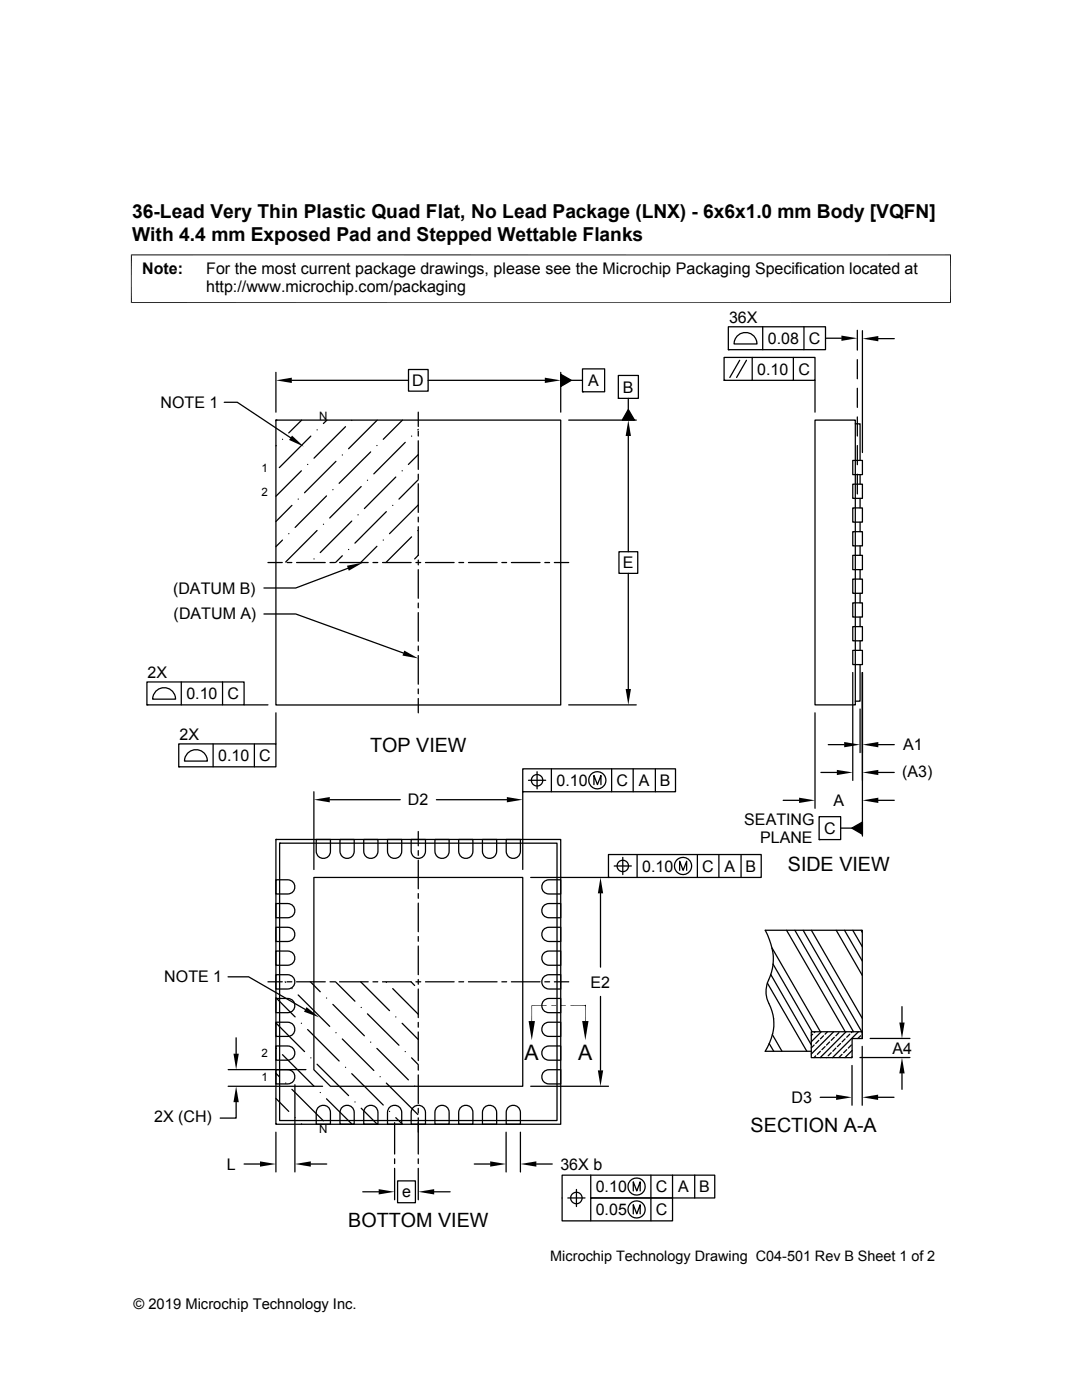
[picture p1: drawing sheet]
<svg xmlns="http://www.w3.org/2000/svg" width="216mm" height="279mm" viewBox="0 0 216 279" stroke-linecap="round" stroke-linejoin="round" font-family="sans-serif">
<g fill="none" stroke="#000" stroke-width=".25">
<path d="M55.1 74.3v8M58.2 75.9h23.3M81.5 73.7h3.9v4.4h-3.9zM85.4 75.9h23.3M111.9 74.7l2.1 1.2-2.1 1.2zM111.9 74.3v8M114 75.9h2.2M116.2 73.6h4.4v4.6h-4.4zM116.2 78.2h.1M123.4 74.9h4v4.6h-4zM123.4 79.5h.1M125.4 79.5v2.2"/>
<path d="M144.5 71.3h18.1v4.6h-18.1zM144.5 75.9h.1M145.3 65.2h19.4v4.6h-19.4zM145.3 69.8h.1M147.2 66.9a2.28 2.28 0 0 1 2.5-.3 2.28 2.28 0 0 1 1.3 2h-4.5l.3-1.1zM147.6 71.9l-2 3.4M148.9 71.9l-1.9 3.4M150.1 71.3v4.6M152.2 65.2v4.6M158.3 71.3v4.6M160.4 65.2v4.6M162.6 75.9v6.4"/>
<path d="M164.7 67.5h3.2M171.1 65.9v4M171.1 71.8v3.8M171.1 77.5v3.8M172.1 66v24.3M175.3 67.6h3.1M44.7 80.3h2.6l10.7 7.1M55.1 83.8h56.8v56.9h-56.8zM55.1 83.8h.1M55.1 88.9v.1M55.2 83.8l-.1 .2M56.4 87.7h.1"/>
<path d="M59.5 99.6h.1M60.1 94l-5 5M60.2 83.8l-2.6 2.6M61.4 92.7h.1M62 87l-6.3 6.3M63.3 85.8h.1M65.2 99l-6.3 6.3M65.2 83.8l-.7 .7M66.4 97.7h.1M67 92.1l-6.2 6.2M68.3 90.8h.1M68.9 85.2l-6.2 6.2"/>
<path d="M70.2 83.9h.1M72.1 97.1l-6.3 6.3M73.3 95.8h.1M74 90.2l-6.3 6.3M75.2 88.9h.1M75.3 83.8l-5.7 5.8M79 95.2l-6.3 6.3M80.2 94h.1M80.3 83.8l-3.8 3.9M80.9 88.3l-6.3 6.3M82.1 87h.1M83.5 82.3v2.8"/>
<path d="M83.5 86.1v.9M83.5 88v5.7M83.5 94.6v1M83.5 96.5v5.8M83.5 90.7l-2 2M83.5 95.7l-3.9 3.9M83.5 85.7l-.1 .1M113.5 83.8h13.5M125.4 87v23.1M125.4 81.7l1.2 2.1h-2.4zM162.6 83.8h8.1v56.9h-8.1zM170.2 96.6h1.9v2.9h-1.9z"/>
<path d="M170.2 91.9h1.9v2.8h-1.9zM170.7 84.6h.9v7.3M171.1 83.2v3.8M171.1 88.9v3.8M171.1 94.6v4M171.6 94.7v1.9M171.6 99.5v1.9M53.5 112.3h2.8M56.4 107.8l-1.3 1.3M57.3 112.3h.9M57.6 106.5h.1M58.3 100.9l-3.2 3.2"/>
<path d="M59.2 112.3h5.7M62.7 111.5h.1M63.3 105.9l-6.3 6.3M64.5 104.6h.1M65.8 112.3h1M67.8 112.3h5.7M68.3 110.9l-1.3 1.4M69.4 113.4l-10.4 3.9h-6.3M69.6 109.7h.1M70.2 104l-6.3 6.3M71.4 102.7h.1M74.4 112.3h1"/>
<path d="M75.2 109l-3.2 3.3M76.3 112.3h5.7M76.5 107.8h.1M77.1 102.1l-6.3 6.3M78.4 100.9h.1M82.1 107.1l-5.1 5.2M83 112.3h.9M83.4 105.9h.1M83.5 103.2v1M83.5 105.1v5.7M83.5 111.8v.9M83.5 113.7v5.7"/>
<path d="M83.5 100.8l-5.8 5.7M83.5 110.8l-.8 .7M84.9 112.3h5.7M91.6 112.3h.9M93.5 112.3h5.7M100.1 112.3h1M102 112.3h5.8M108.7 112.3h1M110.6 112.3h2.9M123.5 110.1h3.8v4.3h-3.8zM125.4 114.4v23.1M170.2 115.6h1.9v2.8h-1.9z"/>
<path d="M170.2 110.8h1.9v2.9h-1.9zM170.2 106.1h1.9v2.8h-1.9zM170.2 101.4h1.9v2.8h-1.9zM171.6 104.2v1.9M171.6 108.9v1.9M171.6 113.7v1.9M171.6 118.4v1.9M29.3 136.1h19.4v4.6h-19.4zM31.3 137.8a2.28 2.28 0 0 1 2.4-.4 2.28 2.28 0 0 1 1.3 2.1h-4.5l.3-1.2zM36.2 136.1v4.6M44.4 136.1v4.6M52.7 122.5h6.3l21.5 7.8"/>
<path d="M83.5 120.4v.9M83.5 122.3v5.7M83.5 128.9v1M83.5 130.8v5.7M83.5 137.5v1M83.5 139.4v2.9M170.2 129.8h1.9v2.8h-1.9zM170.2 125.1h1.9v2.8h-1.9zM170.2 120.3h1.9v2.8h-1.9zM170.2 134.2v21.5M171.6 132.6v7.3h-.9M171.6 123.1v2"/>
<path d="M171.6 127.9v1.9M172.1 134.2v32.7M29.3 140.7h.1M35.7 148.5h19.4v4.5h-19.4zM35.7 153h.1M37.6 150.2a2.28 2.28 0 0 1 2.4-.4 2.28 2.28 0 0 1 1.4 2.1h-4.6l.3-1.2zM42.5 148.5v4.5M48.7 140.7h4.8M50.8 148.5v4.5M55.1 142.3v6.2M62.6 158v15.5M65.8 159.6h14.1"/>
<path d="M87.1 159.6h14M104.3 153.4h30.5v4.6h-30.5zM104.3 158h.1M104.3 158v15.5M105.5 155.7h3.4M107.2 154v3.4M110 153.4v4.6M113.5 140.7h13.5M118.5 156.6v-1.8l.7 1.8 .7-1.8v1.8M122 153.4v4.6M126.3 153.4v4.6M130.8 153.4v4.6"/>
<path d="M156.3 159.7h3.1M162.6 142.3v19M163.8 154.2h3.2M165.3 148.6h3.1M171.6 141.5v8.7M175.3 148.6h3.1M175.3 154.2h3.1M175.3 159.7h3.1M55.1 167.5h56.8v56.9h-56.8zM55.1 167.5h.1M55.1 175.6h2.3a1.42 1.42 0 0 1 1.4 1.4 1.42 1.42 0 0 1-1.4 1.4h-2.3zM55.8 168.3h55.3v55.3h-55.3z"/>
<path d="M55.8 168.3h.1M62.6 175.1h41.7v41.7h-38.4l-3.3-3.3zM63.1 167.5h2.8v2.4a1.42 1.42 0 0 1-1.4 1.4 1.42 1.42 0 0 1-1.4-1.4zM67.8 167.5h2.9v2.4a1.42 1.42 0 0 1-1.4 1.4 1.42 1.42 0 0 1-1.5-1.4zM72.6 167.5h2.8v2.4a1.42 1.42 0 0 1-1.4 1.4 1.42 1.42 0 0 1-1.4-1.4zM77.3 167.5h2.9v2.4a1.42 1.42 0 0 1-1.5 1.4 1.42 1.42 0 0 1-1.4-1.4zM82 167.5h2.9v2.4a1.43 1.43 0 0 1-1.4 1.4 1.43 1.43 0 0 1-1.5-1.4zM83.5 165.9v2.9M83.5 169.8v.9M83.5 171.7v5.7M83.5 178.3v1M86.8 167.5h2.8v2.4a1.42 1.42 0 0 1-1.4 1.4 1.42 1.42 0 0 1-1.4-1.4z"/>
<path d="M91.5 167.5h2.9v2.4a1.42 1.42 0 0 1-1.5 1.4 1.42 1.42 0 0 1-1.4-1.4zM96.3 167.5h2.8v2.4a1.42 1.42 0 0 1-1.4 1.4 1.42 1.42 0 0 1-1.4-1.4zM101 167.5h2.8v2.4a1.42 1.42 0 0 1-1.4 1.4 1.42 1.42 0 0 1-1.4-1.4zM105.9 175.1h15.5M108.5 176l.4-.3 .6-.1h2.4v2.8h-2.4a1.42 1.42 0 0 1-1.3-.8 1.42 1.42 0 0 1 .3-1.6zM119.8 178.3v14.7M121.4 170.5h30.5v4.6h-30.5zM121.4 175.1h.1M122.6 172.8h3.4M124.3 171.1v3.4M127.1 170.5v4.6M135.6 173.7v-1.8l.7 1.8 .7-1.8v1.8"/>
<path d="M139.1 170.5v4.6M143.4 170.5v4.6M147.9 170.5v4.6M163.4 163h4.3v4.6h-4.3zM163.4 167.6h.1M167.7 165.3h2.3M170 165.3l2.1-1.2v2.4zM45.5 194.9h4.1l11.3 6.6M53.5 195.9h2.8M55.1 199.1l3.8 3.8M55.1 180.3h2.3a1.42 1.42 0 0 1 1.4 1.4 1.42 1.42 0 0 1-1.4 1.5h-2.3zM55.1 185.1h2.3a1.42 1.42 0 0 1 1.4 1.4 1.42 1.42 0 0 1-1.4 1.4h-2.3z"/>
<path d="M55.1 189.8h2.3a1.42 1.42 0 0 1 1.4 1.4 1.42 1.42 0 0 1-1.4 1.4h-2.3zM55.1 194.5h2.3a1.43 1.43 0 0 1 1.4 1.5 1.43 1.43 0 0 1-1.4 1.4h-2.3zM55.1 199.3h2.3a1.42 1.42 0 0 1 1.4 1.4 1.42 1.42 0 0 1-1.4 1.4h-2.3zM56.9 195.9l.1 .1M57.3 195.9h.9M58.3 197.3h.1M59.2 195.9h5.7M59.5 198.6l6.3 6.2M61.9 195.9l2 2M65.2 199.2h.1M65.8 195.9h1M67 195.9l3.8 3.9"/>
<path d="M67.8 195.9h5.7M72 195.9l5.7 5.8M74.4 195.9h1M76.3 195.9h5.7M77.1 196h.1M78.4 197.3l5.1 5.1M82 195.9l.7 .8M83 195.9h.9M83.5 180.2v5.7M83.5 186.9v1M83.5 188.8v5.7M83.5 195.5v.9"/>
<path d="M83.5 197.4v5.7M84.9 195.9h5.7M91.6 195.9h.9M93.5 195.9h5.7M100.1 195.9h1M102 195.9h5.8M108.5 195l.4-.3 .6-.2h2.4v2.9h-2.4a1.43 1.43 0 0 1-1.3-.9 1.43 1.43 0 0 1 .3-1.5zM108.5 199.7l.4-.3 .6-.1h2.4v2.8h-2.4a1.42 1.42 0 0 1-1.3-.8 1.42 1.42 0 0 1 .3-1.6zM108.5 180.8l.4-.3 .6-.2h2.4v2.9h-2.4a1.42 1.42 0 0 1-1.3-.9 1.42 1.42 0 0 1 .3-1.5zM108.5 190.3l.4-.4 .6-.1h2.4v2.8h-2.4a1.43 1.43 0 0 1-1.3-.8 1.43 1.43 0 0 1 .3-1.5zM108.5 185.5l.4-.3 .6-.1h2.4v2.8h-2.4a1.43 1.43 0 0 1-1.3-.8 1.43 1.43 0 0 1 .3-1.6zM108.7 195.9h1"/>
<path d="M110.6 195.9h2.9M119.8 198.9v14.7M153.1 196.2l7.9 13.6M153.8 194.5l8.1 14M154.1 189.2l9.6 16.7M154.3 192.4l7.8 13.5M154.3 192.4a12 12 0 0 0-1.6-6.7h19.4v21.6h-2.1v3.8h-8.1v-5.2h10.2v1.4M154.3 192.4l-.6 2.4a5.9 5.9 0 0 0 .1 6.2 9.2 9.2 0 0 1-1.1 8.8h9.2M157 185.7l11.7 20.2M158.6 185.7l11.7 20.2M160.3 185.7l11.7 20.2M161.9 185.7l10.2 17.5"/>
<path d="M166.9 185.7l5.2 9M168.5 185.7l3.6 6.1M170.2 185.7l1.9 3.2M171.8 185.7l.3 .4M45.5 216.8h18.9M45.5 213.5h15.5M47.1 220v3.1h-3.2M47.1 207.1v3.2M55.1 204.2l5.7 5.7M55.1 214.2l.6 .7M55.1 219.2l2.5 2.6M55.1 204h2.3a1.42 1.42 0 0 1 1.4 1.4 1.42 1.42 0 0 1-1.4 1.4h-2.3z"/>
<path d="M55.1 208.7h2.3a1.42 1.42 0 0 1 1.4 1.5 1.42 1.42 0 0 1-1.4 1.4h-2.3zM55.1 213.5h2.3a1.42 1.42 0 0 1 1.4 1.4 1.42 1.42 0 0 1-1.4 1.4h-2.3zM55.1 209.2h.1M56.4 210.5l6.3 6.3M57 216.2h.1M58.3 217.4l6.2 6.3M58.8 216.5v17.4M60.1 204.2h.1M61.4 205.5l6.3 6.3M62 211.1h.1M63.3 212.4l6.3 6.3M63.9 218h.1"/>
<path d="M65.2 219.3l5.1 5.1M66.4 200.4l6.3 6.3M67 206.1h.1M68.3 207.3l6.3 6.3M68.9 213h.1M70.2 214.3l6.3 6.2M70.8 219.9h.1M72.1 201.1h.1M73.3 202.3l6.3 6.3M74 208h.1M75.2 209.2l6.3 6.3M75.8 214.9h.1"/>
<path d="M77.1 216.2l6.3 6.2M79 202.9h.1M80.2 204.2l3.3 3.3M80.9 209.9h.1M82.1 211.1l1.4 1.4M82.7 216.8h.1M83.5 204v1M83.5 206v5.7M83.5 212.6v1M83.5 214.5v5.7M105.9 216.8h15.5M108.5 204.5l.4-.4 .6-.1h2.4v2.8h-2.4a1.42 1.42 0 0 1-1.3-.8 1.42 1.42 0 0 1 .3-1.5z"/>
<path d="M108.5 209.2l.4-.3 .6-.2h2.4v2.9h-2.4a1.43 1.43 0 0 1-1.3-.9 1.43 1.43 0 0 1 .3-1.5zM108.5 213.9l.4-.3 .6-.1h2.4v2.8h-2.4a1.43 1.43 0 0 1-1.3-.8 1.43 1.43 0 0 1 .3-1.6zM116.8 200.7h.1M152.7 209.8h.1M153.5 208.3l.9 1.5M154.1 206.5l1.9 3.3M162.2 206.4l-.3 .3M162.5 208.6l-.6 .5M162.6 205.9l-.1 .2M162.8 210.7l-.4 .4M163.4 207.6l-.6 .7M163.7 219h3.1"/>
<path d="M163.7 209.8l-.6 .6M163.9 205.9l-2 2M164.3 206.7l-.6 .6M164.6 208.9l-.6 .6M164.9 211v.1M165.1 205.9l-.5 .5M165.5 207.9l-.6 .7M165.9 210.1l-.7 .6M166.3 205.9l-4.4 4.5M166.5 207l-.6 .6M166.8 209.2l-.6 .6M167.4 206.1l-.6 .6"/>
<path d="M167.7 208.3l-.6 .6M168 210.4l-.6 .6M168.6 207.3l-.6 .6M168.8 205.9l-5.1 5.2M169 209.5l-.7 .6M169.6 206.4l-.6 .6M169.9 208.6l-.6 .6M170 212.6v8M170 209.6l-1.4 1.5M170 210.9l-.2 .2M170.1 205.9l-.2 .2M171.3 205.9l-5.2 5.2"/>
<path d="M171.6 211.1h10M171.7 206.7l-.5 .6M172 208.8v11.8M172.1 206.4h-.1M173.6 207.2h8M175.2 219h3.2M180 200.9v3.2M180 214.2v3.2M48.7 232.3h3.2M55.1 224.2l.1 .2M55.1 226v7.9M58.9 223.1h.1"/>
<path d="M60.1 224.3l.1 .1M62 232.3h3.2M63.6 220.9a1.42 1.42 0 0 1 1.5-.2 1.42 1.42 0 0 1 .8 1.3v2.4h-2.8v-2.4l.1-.6zM68.3 220.9a1.42 1.42 0 0 1 1.5-.2 1.42 1.42 0 0 1 .9 1.3v2.4h-2.9v-2.4l.2-.6zM72.1 221.2l3.2 3.2M72.4 237.8h3.2M73 220.9a1.43 1.43 0 0 1 1.6-.2 1.43 1.43 0 0 1 .8 1.3v2.4h-2.8v-2.4l.1-.6zM77.7 221.8h.1M77.8 220.9a1.43 1.43 0 0 1 1.5-.2 1.43 1.43 0 0 1 .9 1.3v2.4h-2.9v-2.4l.2-.6zM78.7 224v6.3M78.7 231.3v.9M78.7 233.2v6.2"/>
<path d="M79 223.1l1.3 1.3M79.3 235.7h3.6v4.3h-3.6zM82.5 220.9a1.43 1.43 0 0 1 1.6-.2 1.43 1.43 0 0 1 .8 1.3v2.4h-2.9v-2.4l.2-.6zM83.5 221.2v.9M83.5 223.1v7.2M83.5 231.3v.9M83.5 233.2v6.2M86.6 237.8h3.2M87.3 220.9a1.42 1.42 0 0 1 1.5-.2 1.42 1.42 0 0 1 .8 1.3v2.4h-2.8v-2.4l.1-.6zM92 220.9a1.42 1.42 0 0 1 1.5-.2 1.42 1.42 0 0 1 .9 1.3v2.4h-2.9v-2.4l.2-.6zM94.6 232.3h3.2M96.7 220.9a1.43 1.43 0 0 1 1.6-.2 1.43 1.43 0 0 1 .8 1.3v2.4h-2.8v-2.4l.1-.6z"/>
<path d="M101 226v7.9M101.5 220.9a1.43 1.43 0 0 1 1.5-.2 1.43 1.43 0 0 1 .8 1.3v2.4h-2.8v-2.4l.1-.6zM103.8 226v7.9M107 232.3h3.2M113.3 239.1h3.4M115 237.4v3.4M117.9 234.5v4.6h16.3v4.5h-22v-9.1h30.4v4.6h-24.7v4.5M126.4 237.7v-1.8l.7 1.8 .6-1.8v1.8M129.9 234.5v9.1M134.2 234.5v4.6M138.6 234.5v4.6M126.4 242.3v-1.9l.7 1.9 .6-1.9v1.9"/>
<circle cx="107.2" cy="155.7" r="1.14"/>
<circle cx="119.2" cy="155.7" r="1.72"/>
<circle cx="124.3" cy="172.8" r="1.14"/>
<circle cx="136.3" cy="172.8" r="1.72"/>
<circle cx="115" cy="239.1" r="1.15"/>
<circle cx="127" cy="236.8" r="1.71"/>
<circle cx="127" cy="241.4" r="1.71"/>
</g>
<g fill="#000">
<path d="M55.1 75.9l3.1-.5v1zM108.7 75.4l3.2 .5-3.2 .5zM111.9 74.7l2.1 1.2-2.1 1.2zM167.9 67l3.2 .5-3.2 .5zM172.1 67.6l3.2-.5v1zM58.3 86.9l2.3 2.2-2.9-1.3zM125.4 83.8l.5 3.2h-1.1zM125.4 81.7l1.2 2.1h-2.4zM69.2 112.9l3.2-.6-2.8 1.6zM80.7 129.8l2.8 1.6-3.2-.6zM124.8 137.5h1.1l-.5 3.2zM62.6 159.6l3.2-.5v1z"/>
<path d="M101.1 159.1l3.2 .5-3.2 .5zM159.4 159.2l3.2 .5-3.2 .6zM167 153.6l3.2 .6-3.2 .5zM168.4 148.1l3.2 .5-3.2 .5zM172.1 148.6l3.2-.5v1zM172.1 154.2l3.2-.6v1.1zM172.1 159.7l3.2-.5v1.1zM119.8 175.1l.6 3.2h-1.1zM170 165.3l2.1-1.2v2.4zM46.6 210.3h1l-.5 3.2zM47.1 216.8l.5 3.2h-1zM61.2 201l2.5 2-3-1.1z"/>
<path d="M105.5 203.8h1.2l-.6 3.8zM110 200.6h1l-1 .1zM110 200.7l1-.1v.1zM111.9 200.6h1l-1 .1zM111.9 200.7l1-.1v.1zM116.2 203.8h1.2l-.6 3.8zM119.3 213.6h1.1l-.6 3.2zM166.8 218.5l3.2 .5-3.2 .5zM172 219l3.2-.5v1zM179.5 204.1h1l-.5 3.1zM180 211.1l.5 3.1h-1zM51.9 231.8l3.2 .5-3.2 .5z"/>
<path d="M58.8 232.3l3.2-.5v1zM75.6 237.3l3.1 .5-3.1 .6zM83.5 237.8l3.1-.5v1.1zM97.8 231.8l3.2 .5-3.2 .5zM103.8 232.3l3.2-.5v1z"/>
</g>
<path d="M26.1 50.9h163.7M26.2 50.8v9.7M189.7 50.8v9.7M26.1 60.4h163.7M109.1 200.7h-3v3.1M113.8 200.7h3M116.8 200.6v3.2" fill="none" stroke="#000" stroke-width=".2"/>
<g font-size="4.3">
<text x="104.7" y="211.5">A</text>
<text x="115.4" y="211.5">A</text>
</g>
<g font-size="3.9">
<text x="73.9" y="150">TOP VIEW</text>
<text x="157.2" y="173.8">SIDE VIEW</text>
<text x="149.8" y="226">SECTION A-A</text>
<text x="69.5" y="244.8">BOTTOM VIEW</text>
</g>
<g font-size="3.8">
<text x="26.4" y="43.5">36-Lead Very Thin Plastic Quad Flat, No Lead Package (LNX) - 6x6x1.0 mm Body [VQFN]</text>
<text x="26.4" y="48">With 4.4 mm Exposed Pad and Stepped Wettable Flanks</text>
</g>
<g font-size="3.2">
<text x="28.4" y="54.6">Note:</text>
<text x="41.1" y="58.3">http://www.microchip.com/packaging</text>
<text x="41.1" y="54.6">For the most current package drawings, please see the Microchip Packaging Specification located at</text>
<text x="145.5" y="64.5">36X</text>
<text x="153.2" y="68.6">0.08</text>
<text x="161.4" y="68.6">C</text>
<text x="82.3" y="77">D</text>
<text x="117.4" y="77">A</text>
<text x="151.1" y="74.8">0.10</text>
<text x="159.3" y="74.8">C</text>
<text x="32" y="81.4">NOTE 1</text>
<text x="124.3" y="78.4">B</text>
<text x="124.3" y="113.4">E</text>
<text x="34.5" y="118.5">(DATUM B)</text>
<text x="34.6" y="123.6">(DATUM A)</text>
<text x="29.5" y="135.3">2X</text>
<text x="37.2" y="139.5">0.10</text>
<text x="45.4" y="139.5">C</text>
<text x="35.8" y="147.7">2X</text>
<text x="180.2" y="149.8">A1</text>
<text x="43.5" y="151.9">0.10</text>
<text x="51.7" y="151.9">C</text>
<text x="180" y="155">(A3)</text>
<text x="81.4" y="160.7">D2</text>
<text x="111" y="156.9">0.10</text>
<text x="123" y="156.9">C</text>
<text x="127.5" y="156.9">A</text>
<text x="131.7" y="156.9">B</text>
<text x="166.3" y="160.9">A</text>
<text x="148.5" y="164.6">SEATING</text>
<text x="164.4" y="166.4">C</text>
<text x="128.1" y="174">0.10</text>
<text x="140.1" y="174">C</text>
<text x="144.6" y="174">A</text>
<text x="148.8" y="174">B</text>
<text x="151.7" y="168.3">PLANE</text>
<text x="32.8" y="196.1">NOTE 1</text>
<text x="117.8" y="197.1">E2</text>
<text x="178.1" y="210.3">A4</text>
<text x="157.9" y="220.1">D3</text>
<text x="30.8" y="223.9">2X (CH)</text>
<text x="45.3" y="233.4">L</text>
<text x="111.8" y="233.4">36X b</text>
<text x="80.2" y="239">e</text>
<text x="118.9" y="237.9">0.10</text>
<text x="130.9" y="237.9">C</text>
<text x="135.3" y="237.9">A</text>
<text x="139.5" y="237.9">B</text>
<text x="118.9" y="242.5">0.05</text>
<text x="130.9" y="242.5">C</text>
</g>
<g font-size="2.9">
<text x="109.8" y="251.7">Microchip Technology Drawing C04-501 Rev B Sheet 1 of 2</text>
<text x="26.6" y="261.3">© 2019 Microchip Technology Inc.</text>
</g>
<g font-size="2.3">
<text x="63.7" y="83.8">N</text>
<text x="52.2" y="94.1">1</text>
<text x="52.2" y="98.9">2</text>
<text x="52.2" y="215.7">1</text>
<text x="52.2" y="211">2</text>
<text x="63.7" y="226">N</text>
</g>
</svg>
